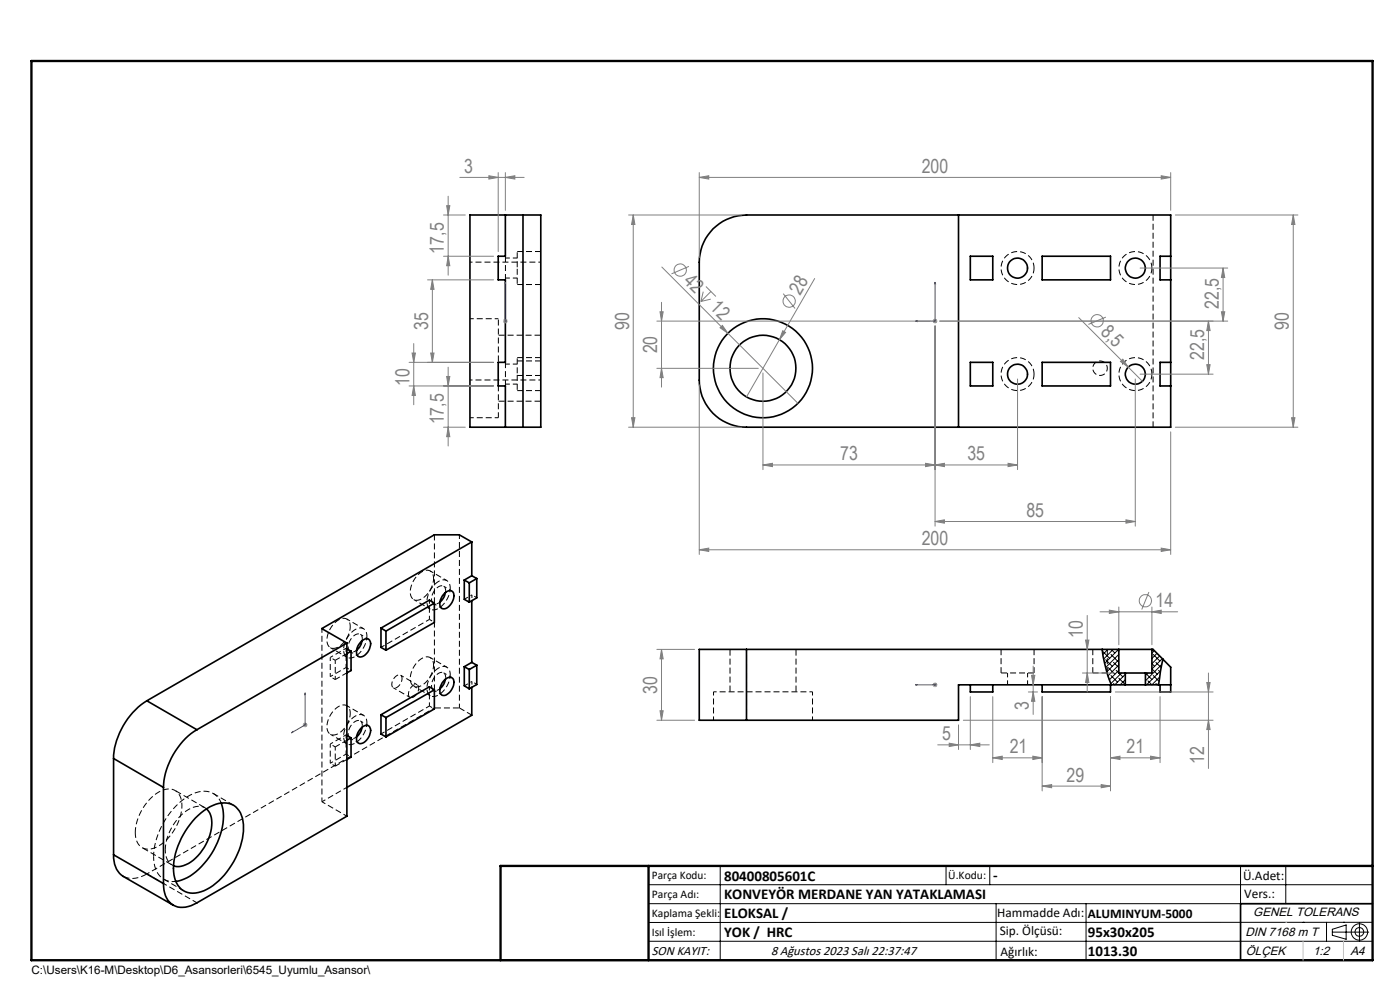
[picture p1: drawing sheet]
<svg xmlns="http://www.w3.org/2000/svg" width="297mm" height="210mm" viewBox="0 0 297 210" stroke-linecap="round" stroke-linejoin="round" font-family="sans-serif">
<path d="M219.4 56.9a3.5 3.5 0 0 0-5.1-3.2 3.5 3.5 0 0 0-.5 6 3.5 3.5 0 0 0 5.5-2.3l.1-.5M244.4 56.9a3.5 3.5 0 0 0-5.1-3.2 3.5 3.5 0 0 0-.5 6 3.5 3.5 0 0 0 5.5-2.3l.1-.5M219.4 79.4a3.5 3.5 0 0 0-5.1-3.2 3.5 3.5 0 0 0-.5 6 3.5 3.5 0 0 0 5.5-2.3l.1-.5M244.4 79.4a3.5 3.5 0 0 0-5.1-3.2 3.5 3.5 0 0 0-.5 6 3.5 3.5 0 0 0 5.5-2.3l.1-.5M105.7 81.9v6.7M92.2 127.9v-14.5M100.1 151.7l-2.6-1.5M28.7 176.6a10.5 10.5 0 0 1 6-9 2.79 2.79 0 0 1 3.9 2.7 10.4 10.4 0 0 1-6 9.6 2.79 2.79 0 0 1-3.9-2.7v-.6M49.5 170.8l-4.2-2.5M34.8 186.5l4.2 2.5M35.1 180.3a10.5 10.5 0 0 1 5.9-9.1l1.5-.2 1.3 .6" fill="none" stroke="#000" stroke-width=".21" stroke-dasharray="1.3 .6" stroke-dashoffset=".1" stroke-linecap="butt"/>
<g fill="none" stroke="#000" stroke-width=".21" stroke-dasharray="1.3 .6" stroke-dashoffset=".6" stroke-linecap="butt">
<path d="M234.9 78.1a1.54 1.54 0 0 0-2.2-1.4 1.54 1.54 0 0 0-.3 2.6 1.54 1.54 0 0 0 2.5-.9v-.3M70.1 139.5l3.3-2M74.3 138.2l1.8 1.1M78.2 135.6l-1.8-1.1M91.1 131.4l1.1 .6M92 128l1.7 1M95.9 125.4l-1.8-1.1M100.1 126.2v1.2M101.2 126.8l-1.1-.6M70.1 157.8l3.3-1.9M71.1 140.1l-1-.6M71.1 144.1l-1-.6"/>
<path d="M71.1 158.4l-1-.6M73.4 141.6l-3.3 1.9M73.4 160l-3.3 1.9M73.4 141.6l1.1 .6M73.4 160l1.1 .6M74.3 156.6l1.8 1M78.2 153.9l-1.8-1M85.3 143.9a.72 .72 0 0 0-.5-.7 .72 .72 0 0 0-.8 .3 1.91 1.91 0 0 0-.6 2.3 1.34 1.34 0 0 0 1.7-1l.2-.9M88.8 146a.72 .72 0 0 0-.4-.8 .72 .72 0 0 0-.9 .3 1.91 1.91 0 0 0-.6 2.4 1.34 1.34 0 0 0 1.7-1l.2-.9M91.1 149.8l1.1 .6M92 146.4l1.7 1M95.9 143.7l-1.8-1"/>
<path d="M100.1 144.6v1.2M101.2 145.2l-1.1-.6M151.4 146.7h21M71.1 162.5l-1-.6"/>
</g>
<g fill="none" stroke="#000" stroke-width=".21" stroke-dasharray="1.3 .6" stroke-linecap="butt">
<path d="M107.2 54.4v5M114.7 53.4h-5M107.2 76.9v5M109.7 60.4h5M109.7 79.6h5M114.7 75.9h-5M114.7 76.6h-5M109.7 82.9h5M244.6 90.6v-45M73.4 137.5l.2 .1M76.8 135.9l.1-.4M94.5 125.7v-.4"/>
<path d="M212.4 137.7v5M231.8 137.7v5M73.4 155.9l.2 .1M76.8 154.3l.1-.4M94.5 144v-.3M219.4 142.7h-7M219.4 142.7v-5M234.9 142.7h-3.1M234.9 142.7v-5"/>
</g>
<g fill="none" stroke="#000" stroke-width=".35">
<path d="M99.7 45.6h15v45h-15zM107.2 45.6v8.8h-1.5v5h1.5v17.5h-1.5v5h1.5v8.7M110.9 45.6v45M151.3 48.5a10.2 10.2 0 0 1 7.1-2.9h90v45h-90a10 10 0 0 1-10.1-10v-25a10 10 0 0 1 3-7.1zM203.3 45.6v45M205.8 54.4h4.8v5h-4.8zM221.1 54.4h14.5v5h-14.5zM248.4 54.4h-2.3v5h2.3M205.8 76.9h4.8v5h-4.8zM221.1 76.9h14.5v5h-14.5zM248.4 76.9h-2.3v5h2.3M100.1 115l-2.7-1.6h-5.3l-60.9 35.3"/>
<path d="M100.1 115l-31.8 18.3 5.3 3.1M100.1 115v7.1M73.6 136.4v36.7l-31.8 18.4a4.6 4.6 0 0 1-5.8-.1l-.9-1.4-.3-1.2-.1-1.4M73.6 136.4l-31.8 18.4M73.6 137.6l.9 .5M74.5 138.1v4.1l-.9 .5M74.5 138.1l-.9 .6M76.6 136.1l.3-.3a1 1 0 0 1 1.3-.2 1 1 0 0 1 .4 1.3 2.85 2.85 0 0 1-2.2 2.5 1.3 1.3 0 0 1-.6-2zM76.8 135.9l-.4 1.1-.8 .9M80.8 133.2v4.1l1.1 .6M80.8 133.2l1.1 .7M81.9 133.9v4"/>
<path d="M92.1 127.9l-1-.6-10.3 5.9M92.1 127.9l-10.2 6M92.1 127.9v4.1l-10.2 5.9M94.3 125.9a1.07 1.07 0 0 1 1-.6 1.07 1.07 0 0 1 1 .7 2.87 2.87 0 0 1-2.2 3.1h-.3a1.85 1.85 0 0 1 0-2.6zM94.5 125.7l-.4 1.1-.8 .9M98.5 123v4.1l1.1 .6M98.5 123l1.1 .6M99.6 123.6v4.1M100.1 127.4v13.1M100.1 122.1l-1.6 .9M100.1 122.1l1 .6M101.1 122.7l-1.5 .9"/>
<path d="M101.1 122.7v4.1l-1.5 .9M158.4 137.8h-10.1v15h10.1M158.4 137.8v15M158.4 137.8h78.9M233.8 137.8l.9 4.2 1.1 3.3M237.3 137.8h7.1M237.3 137.8v5h1.4M244.4 137.8h.2l2.1 2M244.4 137.8v5h-1.4M246.7 139.8l-.9 5.5M246.7 139.8l1.7 1.7v5.3h-2.3v-1.5M31.2 148.7a15.5 15.5 0 0 0-7.1 12.2"/>
<path d="M31.2 148.7l10.6 6.1M41.8 154.8a15.6 15.6 0 0 0-7.1 12.2M73.6 156l.9 .5M74.5 156.5v4.1l-.9 .5M74.5 156.5l-.9 .5M76.6 154.4a1.07 1.07 0 0 1 1.1-.5 1.07 1.07 0 0 1 .9 .7 2.94 2.94 0 0 1-2.2 3.2 1.3 1.3 0 0 1-.6-2zM76.8 154.3l-.4 1.1-.8 .9M80.8 151.6v4.1l1.1 .6M80.8 151.6l1.1 .6M81.9 152.2v4.1M92.1 146.3l-1-.6-10.3 5.9M92.1 146.3v4.1l-10.2 5.9"/>
<path d="M92.1 146.3l-10.2 5.9M94.3 144.2a1.05 1.05 0 0 1 1-.6 1.05 1.05 0 0 1 1 .8 2.87 2.87 0 0 1-2.2 3.1h-.3a1.87 1.87 0 0 1 0-2.7zM94.5 144.1l-.4 1.1-.8 .9M98.5 141.4v4.1l1.1 .6M98.5 141.4l1.1 .6M99.6 142v4.1M100.1 145.8v5.9l-26.5 15.3M100.1 140.5l-1.6 .9M100.1 140.5l1 .6M101.1 141.1v4.1l-1.5 .9M101.1 141.1l-1.5 .9M205.8 145.3v1.5h4.8v-1.5"/>
<path d="M221.1 145.3v1.5h14.5v-1.5M238.7 142.8h4.3M238.7 145.3h4.3M238.7 145.3h-35.4v7.5h-44.9M238.7 142.8v2.5M243 145.3h5.4M243 142.8v2.5M24.1 160.9l10.6 6.1M24.1 160.9v20.4M34.7 167v20.4M41.5 173.5a8.6 8.6 0 0 1 6.6-3.2 4.4 4.4 0 0 1 3.5 4.6 15.9 15.9 0 0 1-8.3 14 4.3 4.3 0 0 1-5.6-1.1 9.5 9.5 0 0 1 0-8.4 18.3 18.3 0 0 1 3.8-5.9zM43.8 171.6a4.7 4.7 0 0 1 .9 4.9 10.2 10.2 0 0 1-5.8 7.1l-.9 .2-1.2-.2"/>
<path d="M46.9 170.3a11.5 11.5 0 0 1-1.1 9.2 13.5 13.5 0 0 1-8 7.4l-.5 .1M24.1 181.3a5.2 5.2 0 0 0 2 4.6l10.7 6.1M24.1 181.3l10.6 6.1M291.2 191.7h-28v12M106.2 203.7h185"/>
<circle cx="215.9" cy="56.9" r="2.13"/>
<circle cx="240.9" cy="56.9" r="2.14"/>
<circle cx="161.8" cy="78.1" r="10.5"/>
<circle cx="161.9" cy="78.1" r="7"/>
<circle cx="215.9" cy="79.4" r="2.12"/>
<circle cx="240.9" cy="79.4" r="2.13"/>
</g>
<path d="M114.7 55.6h-15M99.7 80.6h15M158.4 137.7v15" fill="none" stroke="#000" stroke-width=".21" stroke-dasharray="1.3 .6" stroke-dashoffset=".8" stroke-linecap="butt"/>
<path d="M107.2 59h2.5M109.7 54.7h-2.5M109.7 77.2h-2.5M107.2 81.5h2.5M213.7 142.7v2.5M218 145.2v-2.5M32.6 181.7a16.1 16.1 0 0 1 8.4-13.3 4.1 4.1 0 0 1 5.9 1.9" fill="none" stroke="#000" stroke-width=".21" stroke-dasharray="1.3 .6" stroke-dashoffset=".3" stroke-linecap="butt"/>
<g fill="none" stroke="#000" stroke-width=".21" stroke-dasharray="1.3 .6" stroke-dashoffset=".5" stroke-linecap="butt">
<path d="M105.7 67.6h-6M99.7 88.6h6M70.1 137.4l3.5 2M76.9 135.5a.96 .96 0 0 0-.6-1 .96 .96 0 0 0-1.1 .3 2.68 2.68 0 0 0-1 3.3l.7 .2 .8-.4M77.1 133.4l-3.5-2.1M87.8 127.2l3.5 2M91.1 131.4v-4.1M94.5 125.3a.96 .96 0 0 0-.5-1 .96 .96 0 0 0-1.2 .3 2.68 2.68 0 0 0-.9 3.3l.7 .2 .7-.4M94.8 123.2l-3.5-2.1M70.1 143.5v-4M70.1 155.8l3.5 2M71.1 144.1v-4"/>
<path d="M73.4 141.6v-4.1M73.4 160v-4.1M76.9 153.9a.96 .96 0 0 0-.6-1 .96 .96 0 0 0-1.1 .3 2.68 2.68 0 0 0-1 3.3l.7 .2 .8-.4M77.1 151.7l-3.5-2M83.4 145.9l3.6 2M87.8 145.5l3.5 2.1M88.5 145.3l-3.5-2.1M91.1 149.8v-4.1M94.5 143.7a.96 .96 0 0 0-.5-1.1 .96 .96 0 0 0-1.2 .4 2.68 2.68 0 0 0-.9 3.3l.7 .2 .7-.4M94.8 141.5l-3.5-2M151.4 146.7v6M172.4 152.7v-6"/>
<path d="M70.1 161.9v-4.1M71.1 162.5v-4.1M36.8 183.6a3.2 3.2 0 0 1-1.7-3.3"/>
</g>
<path d="M114.7 71.1h-9M105.7 85.1h9M154.9 137.7v9M97.5 150.2h-5.3M168.9 146.7v-9M26.2 185.9a4.9 4.9 0 0 0 5-.5" fill="none" stroke="#000" stroke-width=".21" stroke-dasharray="1.3 .6" stroke-dashoffset="-.1" stroke-linecap="butt"/>
<g fill="none" stroke="#000" stroke-width=".21">
<path d="M233.9 137.8l-.1 .1M234 138.2l1.4 1.5M234.6 139.9l1.4 1.4M234.6 137.8l.2 .2M235 137.8l-1 1M235.7 138.8l1.4 1.4M235.8 137.8l.7 .7M236.1 137.8l-2 2M236.9 137.8l.4 .4M237.3 137.8l-2.9 2.9M237.3 138.8l-2.7 2.8M237.3 139.9l-2.5 2.6"/>
<path d="M244.4 139.6v.1M244.7 138.8l1.4 1.4M244.9 138l-.5 .6M245.4 138.6l-1 1.1M246 139.2l-1.6 1.6M246.6 139.7l-2.2 2.2M234.8 142.4h.1M235.1 141.6l1.4 1.4M235.3 144l.1 .1M235.7 143.3l1.4 1.4M236.2 140.5l1.1 1.1M236.8 142.2l.5 .5"/>
<path d="M237.3 141.1l-2.2 2.3M237.3 142.2l-2 2M237.3 143.9l1.4 1.3M237.4 142.8l.8 .8M237.9 142.8l-2.2 2.2M238.5 142.8l.2 .2M238.7 143l-2.2 2.3-.3-.3M238.7 144.2l-1.1 1.1M243 142.8l1.4 1.3M243.5 142.8l-.5 .5M244.4 141.9l1.1 1.1M244.4 140.7l.5 .6"/>
<path d="M244.7 143.3l1.2 1.2M245.2 140.5l1.1 1.1M245.8 142.2l.3 .3M245.8 144.9l-.3 .4-.3-.3M246 143.6l-1.6 1.7-.9-.9M246.2 142.3l-3 3-.2-.3M246.5 141l-3.5 3.4M137.6 187.7h153.6M137.6 191.7h153.6M137.6 199.7h153.6M152.8 183.7v20M200.7 183.7v4"/>
<path d="M210 183.7v4M211.3 191.7v12M230.4 191.7v12M263.2 183.7v20M272.8 183.7v8M276.4 195.6h.1M281.4 195.6v4.1M282.6 197.7h7.8M282.6 197.1l3-.9v3l-3-.8zM285 195.6h.1M288.4 195.8v3.8M291.2 195.6l-153.6 .1"/>
<circle cx="288.4" cy="197.7" r="1.74"/>
<circle cx="288.4" cy="197.7" r=".93"/>
</g>
<g fill="none" stroke="#000" stroke-width=".21" stroke-dasharray="1.3 .6" stroke-dashoffset=".4" stroke-linecap="butt">
<path d="M97.5 113.4v36.8M74.3 132.9a1.54 1.54 0 0 0-.8-1.6 1.54 1.54 0 0 0-1.9 .3 4.9 4.9 0 0 0-2 5.3 1.56 1.56 0 0 0 2.4 .2 5.5 5.5 0 0 0 2.3-4.2M77.8 135a1.54 1.54 0 0 0-.8-1.7 1.54 1.54 0 0 0-1.8 .3 4.9 4.9 0 0 0-2.1 5.3 1.56 1.56 0 0 0 2.5 .2 5.5 5.5 0 0 0 2.2-4.1M91.1 131.4l-10.3 5.9M92 122.7a1.54 1.54 0 0 0-.9-1.6 1.54 1.54 0 0 0-1.8 .3 4.9 4.9 0 0 0-2 5.3 1.56 1.56 0 0 0 2.4 .2 5.5 5.5 0 0 0 2.3-4.2M95.5 124.8a1.54 1.54 0 0 0-.8-1.7 1.54 1.54 0 0 0-1.8 .3 4.9 4.9 0 0 0-2.1 5.3 1.56 1.56 0 0 0 2.4 .2 5.5 5.5 0 0 0 2.3-4.1M74.3 151.3a1.54 1.54 0 0 0-.8-1.7 1.54 1.54 0 0 0-1.9 .4 4.9 4.9 0 0 0-2 5.2 1.56 1.56 0 0 0 2.4 .3 5.5 5.5 0 0 0 2.3-4.2M77.8 153.3a1.54 1.54 0 0 0-.8-1.6 1.54 1.54 0 0 0-1.8 .3 4.9 4.9 0 0 0-2.1 5.3 1.56 1.56 0 0 0 2.5 .2 5.5 5.5 0 0 0 2.2-4.2M91.1 149.8l-10.3 5.9M92 141.1a1.54 1.54 0 0 0-.9-1.7 1.54 1.54 0 0 0-1.8 .4 4.9 4.9 0 0 0-2 5.2 1.56 1.56 0 0 0 2.4 .3 5.5 5.5 0 0 0 2.3-4.2M95.5 143.1a1.54 1.54 0 0 0-.8-1.6 1.54 1.54 0 0 0-1.8 .3 4.9 4.9 0 0 0-2.1 5.3 1.56 1.56 0 0 0 2.4 .2 5.5 5.5 0 0 0 2.3-4.2M68.3 170.1l5.3 3"/>
<path d="M68.3 170.1v-36.8M73.6 167l-5.3 3.1M37.3 187a4 4 0 0 1-4.6-3.9l-.1-1.4"/>
</g>
<path d="M71.1 140.1l2.5-1.5M71.1 158.4l2.5-1.4M73.6 142.7l-2.5 1.4M92.2 146.3v-14.3M73.6 161.1l-2.5 1.4M31.2 185.4l10.6 6.1" fill="none" stroke="#000" stroke-width=".21" stroke-dasharray="1.3 .6" stroke-dashoffset=".2" stroke-linecap="butt"/>
<path d="M92.2 150.2l-61 35.2" fill="none" stroke="#000" stroke-width=".21" stroke-dasharray="1.3 .6" stroke-dashoffset=".7" stroke-linecap="butt"/>
<path d="M100.1 126.2l-1.6 .9M100.1 144.6l-1.6 .9" fill="none" stroke="#000" stroke-width=".21" stroke-dasharray="1.3 .6" stroke-dashoffset=".9" stroke-linecap="butt"/>
<path d="M109.7 56.9v-3.5M105.7 67.6v9.3M109.7 79.4v-3.5M109.7 60.4v-3.5M109.7 82.9v-3.5M30.1 179.8l6.4 3.7M43.5 171.4l-6.4-3.7" fill="none" stroke="#000" stroke-width=".21" stroke-dasharray="1.3 .6" stroke-dashoffset="-.2" stroke-linecap="butt"/>
<g fill="none" stroke="#808080" stroke-width=".21">
<path d="M97.5 37.6h13.7M103.7 37.3l2 .3-2 .4zM105.7 36.6v16.8M107.2 37.6l2-.3v.7zM107.2 36.6v8M148.3 37.6l2.1-.3v.7zM148.3 37.6h100.1M148.3 36.6v18M246.3 37.3l2.1 .3-2.1 .4zM248.4 36.6v8M90.7 59.4h14M91.7 59.4l.4 2h-.7z"/>
<path d="M91.7 59.4v17.5M94.1 45.6h4.6M94.1 54.4h10.6M94.8 43.6h.6l-.3 2zM95.1 54.4l.3 2h-.6zM95.1 41.6v16.8M133.3 45.6h24M134.3 45.6l.4 2h-.7zM134.3 45.6v45M140.4 56.6l14 14.1M146.2 56.5l-3.7 1.6M172.8 59.1l-14.4 25.1"/>
<path d="M241.9 56.9h18.6M249.3 45.6h26M259.5 56.9v11.2M259.5 56.9l.3 2h-.7zM274.4 45.6l.3 2h-.7zM274.4 45.6v45M86.8 76.9h17.9M87.4 74.9h.7l-.3 2zM87.8 72.9v13M91.4 74.9h.7l-.4 2zM94.8 79.9h.6l-.3 2zM95.1 77.9v16.7"/>
<path d="M106.7 68.1h1M106.9 67.8l.7 .7M107.2 67.6v1M107.6 67.8l-.7 .7M139.3 68.1h58M139.3 78.1h21.6M140 66.1h.7l-.4 2zM140.3 78.1l.4 2h-.7zM140.3 64.1v18M149.2 61.9l-.5 2.1M149.8 60.8l2.1 2.1M150.8 63.5l-2.1 .5"/>
<path d="M150.8 61.8l-2.1 2.2M152.8 69.5l.4-.5 1.2 1.7zM154.4 70.7l14.9 14.8M161.9 79.1v20.5M166.1 70.2l.6 .3-1.4 1.6zM166.2 62.3l2.5 3.1M197.8 68.1h1.1M198 67.8l.7 .7M198.4 67.6v1M198.4 69.1v42.5M198.7 67.8l-.7 .7M199.4 68.1h61.1"/>
<path d="M228.8 67.4l13.6 13.5M234.6 67.3l-3.7 1.5M238.2 76.2l1.2 1.7-1.7-1.2zM241.9 79.4h15.5M256 77.4h.7l-.3 2zM256.4 68.1l.3 2h-.7zM256.4 68.1v11.3M259.1 66.1h.7l-.3 2zM86.8 81.9h17.9M87.8 81.9l.3 2h-.7zM94.1 90.6h4.6M95.1 90.6l.3 2h-.6z"/>
<path d="M133.3 90.6h24M134 88.6h.7l-.4 2zM148.3 81.6v36M161.9 98.6l2-.3v.7zM161.9 98.6h54M196.4 98.3l2 .3-2 .4zM198.4 98.6l1.9-.3v.7zM213.9 98.3l2 .3-2 .4zM215.9 80.4v19.2M240.8 80.4v31.2M248.4 91.6v26M249.3 90.6h26"/>
<path d="M274 88.6h.7l-.3 2zM148.3 116.6l2.1-.3v.7zM148.3 116.6h100.1M198.4 110.6l1.9-.3v.7zM198.4 110.6h42.4M238.9 110.3l1.9 .3-1.9 .4zM246.3 116.3l2.1 .3-2.1 .4zM139.3 137.8h8.1M140.3 137.8l.4 2h-.7zM140.3 137.8v15M230.3 135.8h.7l-.4 2zM230.6 130.6v16.2"/>
<path d="M233.4 129.8h16.4M235.3 129.4l2 .4-2 .3zM237.3 128.8v8M243.7 125.6l-1.5 3.7M244.4 129.8l1.9-.4v.7zM244.4 128.8v8M64.2 153.8h1M64.4 153.4l.7 .7M64.7 153.3v1M65.1 153.4l-.7 .7M139.3 152.8h8.1M140 150.8h.7l-.4 2z"/>
<path d="M197.8 145.3h1.1M198 144.9l.7 .7M198.4 144.8v1M198.7 144.9l-.7 .7M198.9 158h11M201.4 157.6l1.9 .4-1.9 .4zM203.3 153.8v5.2M204.4 152.8h53M205.8 158l2.1-.4v.8zM205.8 147.8v11.2M210.6 147.8v14M218.2 146.8h1.9"/>
<path d="M218.8 143.3h.7l-.3 2zM219.2 141.3v10.2M219.2 146.8l.3 2h-.7zM221.1 147.8v20M229.6 142.8h6.8M230.6 142.8l.4 2h-.7zM235.6 147.8v20M236.6 146.8h20.8M246.1 147.8v14M256 144.8h.7l-.3 2zM256.4 142.8v20.2M256.4 152.8l.3 2h-.7z"/>
<path d="M210.6 160.8l2-.4v.7zM210.6 160.8h10.5M219.1 160.4l2 .4-2 .3zM221.1 166.7l2-.3v.7zM221.1 166.7h14.5M233.6 166.4l2 .3-2 .4zM235.6 160.8l2-.4v.7zM235.6 160.8h10.5M244.1 160.4l2 .4-2 .3z"/>
<circle cx="144.3" cy="57.3" r="1.32"/>
<circle cx="167.4" cy="63.9" r="1.3"/>
<circle cx="232.8" cy="68" r="1.3"/>
<circle cx="243" cy="127.4" r="1.31"/>
</g>
<g fill="none" stroke="#00f" stroke-width=".21">
<path d="M107.2 59.8v.4v-.4M107.2 59.8v8.3M198.4 59.8v8.3h-4.2M198.4 59.8l.1 .4h-.2zM107.2 68v.2zM107.2 68.1h.1M194.2 68.1l.4-.1v.2zM61.8 155.5l.3-.3v.2zM64.7 147l.1 .3h-.1zM64.7 147v6.8l-2.9 1.7M194.2 145.3h4.2M194.2 145.3h.4h-.4"/>
<path d="M198.3 145.3h.2zM198.4 145.3h.1"/>
</g>
<path d="M6.7 12.9h284.5v190.8h-284.5zM137.6 183.7v20M291.2 183.7h-185v20" fill="none" stroke="#000" stroke-width=".5"/>
<path d="M272.8 195.6h.1M276.4 199.7v4M285 199.7v4" fill="none" stroke="#c0c0c0" stroke-width=".21"/>
<g fill="#00f">
<path d="M194.2 68.1l.4 .1v-.2zM198.4 59.8l-.1 .4h.2z"/>
<path d="M61.8 155.5l.3-.1v-.2zM64.7 147v.3h.1zM107.2 68v.2zM107.2 59.8v.4z"/>
<path d="M194.2 145.3h.4zM198.3 145.3h.2z"/>
</g>
<g fill="#808080">
<path d="M166.1 70.2l.6 .3-1.4 1.6z"/>
<path d="M152.8 69.5l1.6 1.2-1.2-1.7zM238.2 76.2l-.5 .5 1.7 1.2z"/>
<path d="M196.4 98.3l2 .3-2 .4zM161.9 98.6l2-.3v.7zM244.1 160.4l2 .4-2 .3zM235.6 160.8l2-.4v.7zM205.8 158l2.1-.4v.8zM201.4 157.6l1.9 .4-1.9 .4z"/>
<path d="M198.4 98.6l1.9-.3v.7zM213.9 98.3l2 .3-2 .4zM198.4 110.6l1.9-.3v.7zM238.9 110.3l1.9 .3-1.9 .4zM221.1 166.7l2-.3v.7zM233.6 166.4l2 .3-2 .4zM210.6 160.8l2-.4v.7zM219.1 160.4l2 .4-2 .3zM235.3 129.4l2 .4-2 .3zM244.4 129.8l1.9-.4v.7zM103.7 37.3l2 .3-2 .4zM107.2 37.6l2-.3v.7z"/>
<path d="M259.1 66.1h.7l-.3 2zM259.5 56.9l.3 2h-.7zM256.4 152.8l.3 2h-.7zM256 144.8h.7l-.3 2zM219.2 146.8l.3 2h-.7zM218.8 143.3h.7l-.3 2z"/>
<path d="M134.3 45.6l.4 2h-.7zM134 88.6h.7l-.4 2zM140 66.1h.7l-.4 2zM140.3 78.1l.4 2h-.7zM256.4 68.1l.3 2h-.7zM256 77.4h.7l-.3 2zM274.4 45.6l.3 2h-.7zM274 88.6h.7l-.3 2zM140.3 137.8l.4 2h-.7zM140 150.8h.7l-.4 2zM230.3 135.8h.7l-.4 2zM230.6 142.8l.4 2h-.7zM91.7 59.4l.4 2h-.7zM91.4 74.9h.7l-.4 2zM94.8 79.9h.6l-.3 2zM95.1 90.6l.3 2h-.6zM94.8 43.6h.6l-.3 2zM95.1 54.4l.3 2h-.6zM87.4 74.9h.7l-.3 2zM87.8 81.9l.3 2h-.7z"/>
<path d="M148.3 116.6l2.1-.3v.7zM246.3 116.3l2.1 .3-2.1 .4zM148.3 37.6l2.1-.3v.7zM246.3 37.3l2.1 .3-2.1 .4z"/>
</g>
<g font-size="4.1" fill="#808080">
<text x="98.5" y="36.7">3</text>
<text x="195.5" y="36.7">200</text>
<text x="94.2" y="53.8" transform="rotate(-90 94.2 53.8)">17,5</text>
<text x="144.9" y="59.8" transform="rotate(45 144.9 59.8)">42</text>
<text x="150.5" y="65.4" transform="rotate(45 150.5 65.4)">12</text>
<text x="169.7" y="62.7" transform="rotate(-60 169.7 62.7)">28</text>
<text x="258.6" y="65.6" transform="rotate(-90 258.6 65.6)">22,5</text>
<text x="90.8" y="70" transform="rotate(-90 90.8 70)">35</text>
<text x="133.4" y="70" transform="rotate(-90 133.4 70)">90</text>
<text x="233.3" y="70.5" transform="rotate(45 233.3 70.5)">8,5</text>
<text x="273.4" y="70" transform="rotate(-90 273.4 70)">90</text>
<text x="139.4" y="75" transform="rotate(-90 139.4 75)">20</text>
<text x="255.4" y="76.4" transform="rotate(-90 255.4 76.4)">22,5</text>
<text x="86.9" y="81.8" transform="rotate(-90 86.9 81.8)">10</text>
<text x="94.2" y="90" transform="rotate(-90 94.2 90)">17,5</text>
<text x="178.2" y="97.7">73</text>
<text x="205.2" y="97.7">35</text>
<text x="217.7" y="109.7">85</text>
<text x="195.5" y="115.7">200</text>
<text x="245.2" y="128.8">14</text>
<text x="229.7" y="135.2" transform="rotate(-90 229.7 135.2)">10</text>
<text x="139.4" y="147.1" transform="rotate(-90 139.4 147.1)">30</text>
<text x="218.3" y="150.6" transform="rotate(-90 218.3 150.6)">3</text>
<text x="199.9" y="157">5</text>
<text x="214.2" y="159.8">21</text>
<text x="239" y="159.8">21</text>
<text x="226.3" y="165.8">29</text>
<text x="255.4" y="162.1" transform="rotate(-90 255.4 162.1)">12</text>
</g>
<g font-size="3.2">
<text x="153.6" y="186.8">80400805601C</text>
<text x="153.6" y="190.8">KONVEYÖR MERDANE YAN YATAKLAMASI</text>
<text x="210.7" y="186.6">-</text>
<text x="153.6" y="194.8">ELOKSAL /</text>
<text x="153.6" y="198.8">YOK / HRC</text>
<text x="230.8" y="198.7">95x30x205</text>
<text x="230.8" y="202.8">1013.30</text>
</g>
<g font-size="2.8">
<text x="263.7" y="186.7">Ü.Adet:</text>
<text x="263.9" y="190.5">Vers.:</text>
<text x="211.5" y="194.5">Hammadde Adı:</text>
<text x="230.8" y="194.7">ALUMINYUM-5000</text>
<text x="138.3" y="202.6">SON KAYIT:</text>
<text x="163.6" y="202.6">8 Ağustos 2023 Salı 22:37:47</text>
<text x="212.1" y="198.4">Sip. Ölçüsü:</text>
<text x="212.2" y="202.7">Ağırlık:</text>
</g>
<g font-size="2.6">
<text x="265.9" y="194.4">GENEL TOLERANS</text>
<text x="264.2" y="198.5">DIN 7168 m T</text>
<text x="264.3" y="202.6">ÖLÇEK</text>
<text x="278.5" y="202.6">1:2</text>
<text x="286.5" y="202.6">A4</text>
</g>
<g font-size="2.5">
<text x="138.3" y="186.4">Parça Kodu:</text>
<text x="138.3" y="190.5">Parça Adı:</text>
<text x="201.2" y="186.5">Ü.Kodu:</text>
<text x="138.3" y="194.5">Kaplama Şekli:</text>
<text x="138.3" y="198.6">Isıl İşlem:</text>
<text x="6.7" y="206.7">C:\Users\K16-M\Desktop\D6_Asansorleri\6545_Uyumlu_Asansor\</text>
</g>
</svg>
